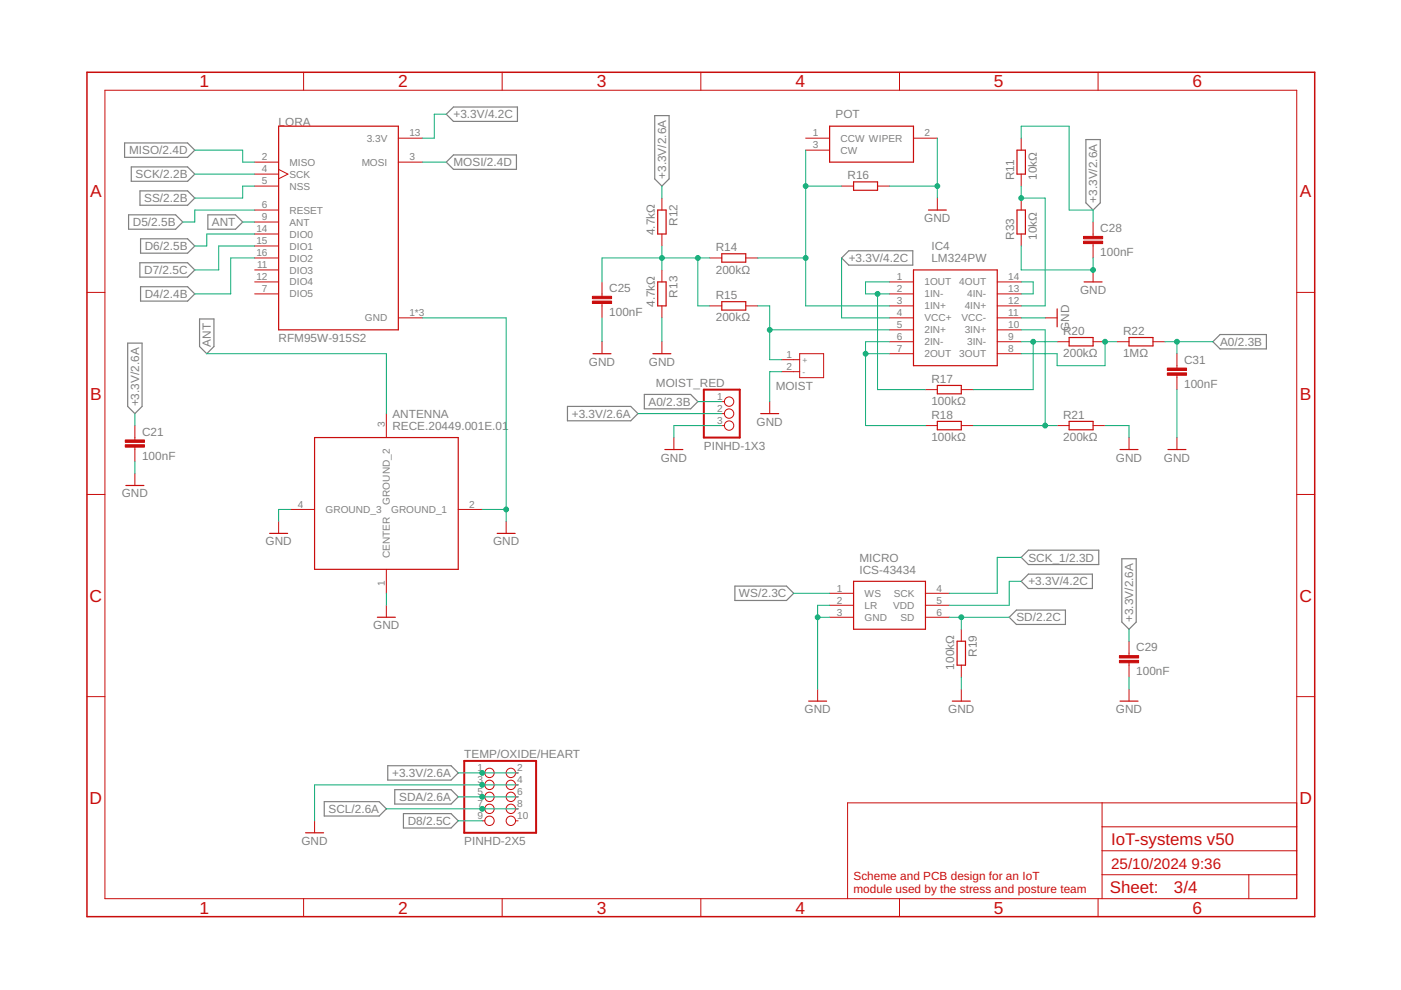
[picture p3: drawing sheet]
<svg xmlns="http://www.w3.org/2000/svg" width="297mm" height="210mm" viewBox="0 0 297 210" stroke-linecap="round" stroke-linejoin="round" font-family="sans-serif">
<g fill="none" stroke="#808080" stroke-width=".25">
<path d="M26.4 30.3h13.4l1.5 1.5-1.5 1.6h-13.4zM27.8 35.4h12l1.5 1.5-1.5 1.5h-12zM94.6 24.2l1.5-1.5h13.6v3h-13.6zM94.6 34.4l1.5-1.5h13.4v3h-13.4zM138.8 24.5h3.1v13.4l-1.6 1.6-1.5-1.6zM230.2 29.6h3.1v13.4l-1.5 1.5-1.6-1.5zM27.3 45.6h9.9l1.6 1.5-1.6 1.5h-9.9zM29.7 55.7h10.1l1.5 1.5-1.5 1.6h-10.1zM29.7 40.5h10.1l1.5 1.5-1.5 1.5h-10.1zM29.8 50.6h10l1.5 1.6-1.5 1.5h-10zM44.1 45.6h5.8l1.6 1.5-1.6 1.5h-5.8zM178.4 54.7l1.6-1.5h13.5v3h-13.5z"/>
<path d="M27.1 72.7h3v13.5l-1.5 1.5-1.5-1.5zM29.8 60.8h10l1.5 1.5-1.5 1.5h-10zM42.3 67.6h3.1v5.9l-1.6 1.5-1.5-1.5zM257.2 72.5l1.5-1.6h9.8v3.1h-9.8zM120.3 86.2h13.4l1.6 1.5-1.6 1.5h-13.4zM136.6 83.6h9.8l1.6 1.6-1.6 1.5h-9.8zM216.5 118.2l1.5-1.6h15v3.1h-15zM237.8 118.5h3.1v13.4l-1.5 1.5-1.6-1.5zM155.8 124.3h11l1.5 1.5-1.5 1.5h-11zM214 130.9l1.5-1.6h10.4v3.1h-10.4zM216.5 123.3l1.5-1.6h13.6v3.1h-13.6zM68.7 170h11.7l1.5 1.5-1.5 1.5h-11.7z"/>
<path d="M82.2 162.3h13.4l1.6 1.6-1.6 1.5h-13.4zM83.7 167.4h11.9l1.6 1.6-1.6 1.5h-11.9zM85.5 172.5h10.1l1.6 1.5-1.6 1.6h-10.1z"/>
</g>
<g fill="none" stroke="#c90d0c" stroke-width=".21">
<path d="M22.2 19.1h252.7v171.4h-252.7zM64.4 15.3v3.8M106.5 15.3v3.8M148.6 15.3v3.8M190.7 15.3v3.8M232.8 15.3v3.8M54 34.4h5.1M54 36.9h5.1M54 39.5h5.1M59.1 35.9l1.9 1-1.9 1M84.5 34.4h5M84.5 29.3h5"/>
<path d="M170.8 29.3h5.1M170.8 31.8h5.1M178.4 39.5h2.6M186.1 39.5h2.5M193.7 29.3h5M216.5 29.3v2.5M216.5 36.9v2.6M54 44.5h5.1M54 47.1h5.1M54 57.2h5.1M54 59.8h5.1M54 49.6h5.1"/>
<path d="M54 52.2h5.1M54 54.7h5.1M127.6 59.8v3M140.3 42v2.5M140.3 49.6v2.6M140.3 57.2v2.6M150.5 54.7h2.5M158.1 54.7h2.6M188.6 59.8h5.1M198.7 42v2.5M211.4 59.8h5.1M216.5 42v2.5"/>
<path d="M216.5 49.6v2.6M231.8 47.1v3M231.8 51.6v3.1M231.8 57.2v2.6M18.4 62h3.8M54 62.3h5.1M84.5 67.4h5M127.6 64.3v3.1M127.6 72.5v2.5M140.3 64.9v2.5M140.3 72.5v2.5M150.5 64.9h2.5"/>
<path d="M158.1 64.9h2.6M165.7 76.3h3.8M165.7 78.8h3.8M169.5 75h5.1v5.1h-5.1zM188.6 67.4h5.1M188.6 62.3h5.1M188.6 64.9h5.1M188.6 69.9h5.1M188.6 72.5h5.1M188.6 75h5.1M211.4 67.4h5.1M211.4 62.3h5.1"/>
<path d="M211.4 64.9h5.1M211.4 69.9h5.1M211.4 72.5h5.1M211.4 75h5.1M221.6 67.4h2.5M224.1 72.5h2.6M231.8 72.5h2.5M236.8 72.5h2.6M244.5 72.5h2.5M249.5 75v3M249.5 79.6v3M274.9 62h3.8"/>
<path d="M28.6 90.2v3.1M28.6 94.8v3.1M81.9 87.7v5.1M142.9 92.8v2.5M153 90.2h.6M153 85.2h.6M153 87.7h.6M163.2 85.2v2.5M196.2 82.6h2.5M196.2 90.2h2.5M203.8 82.6h2.6M203.8 90.2h2.6"/>
<path d="M224.1 90.2h2.6M231.8 90.2h2.5M239.4 92.8v2.5M249.5 92.8v2.5M18.4 104.8h3.8M28.6 100.4v2.5M59.1 110.6v2.5M61.6 108h5.1M97.2 108h5M107.3 110.6v2.5M274.9 104.8h3.8M81.9 120.7v5.1"/>
<path d="M81.9 128.3v2.6M175.9 125.8h5.1M175.9 128.3h5.1M175.9 130.9h5.1M196.2 125.8h5.1M196.2 128.3h5.1M196.2 130.9h5.1M203.8 133.4v2.6M239.4 136v3M18.4 147.7h3.8M173.4 146.1v2.6M203.8 141v2.6"/>
<path d="M203.8 146.1v2.6M239.4 140.5v3.1M239.4 146.1v2.6M274.9 147.7h3.8M66.7 174v2.6M102.2 163.9h.6M102.2 166.4h.6M102.2 169h.6M102.2 171.5h.6M102.2 174h.6M109.3 163.9h.6M109.3 166.4h.6"/>
<path d="M109.3 169h.6M109.3 171.5h.6M109.3 174h.6M233.7 170.2v20.3M233.7 175.3h41.2M274.9 170.2h-95.2v20.3M64.4 190.5v3.9M106.5 190.5v3.9M148.6 190.5v3.9M190.7 190.5v3.9M232.8 190.5v3.9M233.7 185.5h41.2"/>
<path d="M233.7 180.4h41.2M264.8 185.5v5"/>
<circle cx="154.6" cy="87.7" r=".99"/>
<circle cx="154.6" cy="90.2" r=".99"/>
<circle cx="154.6" cy="85.2" r=".99"/>
<circle cx="103.8" cy="169" r=".99"/>
<circle cx="103.8" cy="163.9" r=".99"/>
<circle cx="103.8" cy="166.4" r=".99"/>
<circle cx="103.8" cy="171.5" r=".99"/>
<circle cx="103.8" cy="174" r=".99"/>
<circle cx="108.3" cy="163.9" r=".99"/>
<circle cx="108.3" cy="169" r=".99"/>
<circle cx="108.3" cy="171.5" r=".99"/>
<circle cx="108.3" cy="166.4" r=".99"/>
<circle cx="108.3" cy="174" r=".99"/>
</g>
<path d="M18.4 15.3h260.3v179.1h-260.3z" fill="none" stroke="#c90d0c" stroke-width=".32"/>
<g fill="none" stroke="#c90d0c" stroke-width=".25">
<path d="M59.1 26.8h25.4v43.1h-25.4zM175.9 26.8h17.8v7.6h-17.8zM181 38.6h5.1v1.7h-5.1zM215.6 31.8h1.8v5.1h-1.8zM139.4 44.5h1.8v5.1h-1.8zM139.4 59.8h1.8v5.1h-1.8zM153 53.8h5.1v1.8h-5.1zM193.7 57.2h17.7v20.3h-17.7zM196.8 44.5h3.8M215.6 44.5h1.8v5.1h-1.8zM229.8 59.8h3.9M125.7 75h3.8"/>
<path d="M138.4 75h3.8M153 64h5.1v1.7h-5.1zM224.1 65.5v3.8M226.7 71.6h5.1v1.7h-5.1zM239.4 71.6h5.1v1.7h-5.1zM66.7 92.8h30.5v27.9h-30.5zM141 95.3h3.8M161.3 87.7h3.8M198.7 81.7h5.1v1.8h-5.1zM198.7 89.3h5.1v1.8h-5.1zM226.7 89.3h5.1v1.8h-5.1zM237.5 95.3h3.8"/>
<path d="M247.6 95.3h3.8M26.7 102.9h3.8M57.2 113.1h3.8M105.4 113.1h3.8M80 130.9h3.8M181 123.3h15.2v10.1h-15.2zM202.9 136h1.8v5h-1.8zM171.4 148.7h3.9M201.9 148.7h3.8M237.5 148.7h3.8M64.8 176.6h3.8"/>
</g>
<g fill="#c90d0c" stroke="#c90d0c" stroke-width=".21">
<path d="M26.6 94.3h4v.5h-4z"/>
<path d="M26.6 93.3h4v.5h-4z"/>
<path d="M125.6 63.8h4.1v.5h-4.1z"/>
<path d="M125.6 62.8h4.1v.5h-4.1z"/>
<path d="M247.5 79.1h4.1v.5h-4.1z"/>
<path d="M247.5 78h4.1v.5h-4.1z"/>
<path d="M229.7 51.1h4.1v.5h-4.1z"/>
<path d="M229.7 50.1h4.1v.5h-4.1z"/>
<path d="M237.3 140h4.1v.5h-4.1z"/>
<path d="M237.3 139h4.1v.5h-4.1z"/>
</g>
<path d="M149.2 82.6h7.6v10.2h-7.6zM98.4 161.3h15.3v15.3h-15.3z" fill="none" stroke="#c90d0c" stroke-width=".42"/>
<g fill="none" stroke="#0dab76" stroke-width=".21">
<path d="M41.3 31.8h10.2v2.6h2.5M41.3 36.9h12.7M54 39.5h-2.5v2.5h-10.2M89.5 34.4h5.1M94.6 24.2h-2.5v5.1h-2.6M140.3 39.5v2.5M170.8 39.5h7.6M170.8 31.8v33.1h17.8M188.6 39.5h10.1M198.7 29.3v12.7M216.5 29.3v-2.5h10.2v17.7h5.1v2.6M216.5 39.5v2.5h5.1v22.9h-5.1"/>
<path d="M51.5 47.1h2.5M54 44.5h-12.7v2.6h-2.5M54 49.6h-10.2v2.6h-2.5M54 52.2h-7.6v5h-5.1M54 54.7h-5.1v7.6h-7.6M140.3 52.2v5M148 54.7v10.2h2.5M150.5 54.7h-22.9v5.1M160.7 54.7h10.1M178.4 54.7v12.7h10.2M188.6 59.8h-5.1v2.5h5.1M216.5 52.2v5h15.3v-2.5"/>
<path d="M216.5 59.8h2.6v2.5h-2.6M43.8 75h38.1v12.7M89.5 67.4h17.8v43.2M127.6 67.4v5.1M140.3 67.4v5.1M160.7 64.9h2.5v11.4h2.5M163.2 69.9h25.4M165.7 78.8h-2.5v6.4M183.5 75h5.1M186.1 62.3v20.3h10.1M188.6 72.5h-5.1v17.7h12.7M216.5 67.4h5.1"/>
<path d="M216.5 69.9h5.1v20.3M216.5 72.5h7.6M219.1 72.5v10.1h-12.7M236.8 72.5h-2.5v5h-10.2v-2.5h-7.6M247 72.5h10.2M249.5 72.5v2.5M28.6 87.7v2.5M28.6 97.9v2.5M135.3 87.7h17.7M148 85.2h5M153 90.2h-10.1v2.6M206.4 90.2h17.7"/>
<path d="M234.3 90.2h5.1v2.6M249.5 82.6v10.2M61.6 108h-2.5v2.6M102.2 108h5.1M216.5 118.2h-5.1v7.6h-10.1M81.9 125.8v2.5M168.3 125.8h7.6M173.4 130.9h2.5M175.9 128.3h-2.5v17.8M201.3 130.9h12.7M203.8 130.9v2.5M216.5 123.3h-2.5v5h-12.7"/>
<path d="M239.4 133.4v2.6M203.8 143.6v2.5M239.4 143.6v2.5M81.9 171.5h28M97.2 163.9h12.7M97.2 169h12.7M97.2 174h5M109.9 166.4h-43.2v7.6"/>
</g>
<g fill="#0dab76" stroke="#0dab76" stroke-width=".21">
<circle cx="102.2" cy="163.9" r=".51"/>
<circle cx="107.3" cy="108" r=".51"/>
<circle cx="198.7" cy="39.5" r=".51"/>
<circle cx="231.8" cy="57.2" r=".51"/>
<circle cx="173.4" cy="130.9" r=".51"/>
<circle cx="102.2" cy="166.4" r=".51"/>
<circle cx="140.3" cy="54.7" r=".51"/>
<circle cx="148" cy="54.7" r=".51"/>
<circle cx="170.8" cy="39.5" r=".51"/>
<circle cx="170.8" cy="54.7" r=".51"/>
<circle cx="186.1" cy="62.3" r=".51"/>
<circle cx="163.2" cy="69.9" r=".51"/>
<circle cx="183.5" cy="75" r=".51"/>
<circle cx="219.1" cy="72.5" r=".51"/>
<circle cx="221.6" cy="90.2" r=".51"/>
<circle cx="234.3" cy="72.5" r=".51"/>
<circle cx="249.5" cy="72.5" r=".51"/>
<circle cx="203.8" cy="130.9" r=".51"/>
<circle cx="102.2" cy="169" r=".51"/>
<circle cx="102.2" cy="171.5" r=".51"/>
<circle cx="216.5" cy="42" r=".51"/>
</g>
<g font-size="3.7" fill="#c90d0c">
<text x="42.3" y="18.5">1</text>
<text x="84.4" y="18.5">2</text>
<text x="126.5" y="18.5">3</text>
<text x="168.6" y="18.5">4</text>
<text x="210.7" y="18.5">5</text>
<text x="252.9" y="18.5">6</text>
<text x="19.1" y="41.9">A</text>
<text x="275.6" y="41.9">A</text>
<text x="19.1" y="84.7">B</text>
<text x="275.6" y="84.7">B</text>
<text x="19" y="127.6">C</text>
<text x="275.5" y="127.6">C</text>
<text x="19" y="170.4">D</text>
<text x="275.5" y="170.4">D</text>
<text x="42.3" y="193.7">1</text>
<text x="84.4" y="193.7">2</text>
<text x="126.5" y="193.7">3</text>
<text x="168.6" y="193.7">4</text>
<text x="210.7" y="193.7">5</text>
<text x="252.9" y="193.7">6</text>
</g>
<g font-size="3.6" fill="#c90d0c">
<text x="235.6" y="179.1">IoT-systems v50</text>
<text x="235.3" y="189.4">Sheet:</text>
<text x="248.9" y="189.3">3/4</text>
</g>
<g font-size="3.2" fill="#c90d0c">
<text x="235.6" y="184.2">25/10/2024</text>
<text x="252.6" y="184.2">9:36</text>
</g>
<g font-size="2.5" fill="#808080">
<text x="59.1" y="26.8">LORA</text>
<text x="96.1" y="25.1">+3.3V/4.2C</text>
<text x="177.2" y="25.1">POT</text>
<text x="27.4" y="32.7">MISO/2.4D</text>
<text x="96.1" y="35.3">MOSI/2.4D</text>
<text x="28.8" y="37.8">SCK/2.2B</text>
<text x="141.2" y="37.9" transform="rotate(-90 141.2 37.9)">+3.3V/2.6A</text>
<text x="179.7" y="38">R16</text>
<text x="215" y="38.2" transform="rotate(-90 215 38.2)">R11</text>
<text x="219.8" y="38.2" transform="rotate(-90 219.8 38.2)">10kΩ</text>
<text x="28.2" y="48">D5/2.5B</text>
<text x="30.6" y="42.9">SS/2.2B</text>
<text x="44.9" y="48">ANT</text>
<text x="143.6" y="47.9" transform="rotate(-90 143.6 47.9)">R12</text>
<text x="196" y="47.1">GND</text>
<text x="232.6" y="43" transform="rotate(-90 232.6 43)">+3.3V/2.6A</text>
<text x="30.7" y="53">D6/2.5B</text>
<text x="138.8" y="49.9" transform="rotate(-90 138.8 49.9)">4.7kΩ</text>
<text x="151.8" y="53.2">R14</text>
<text x="197.5" y="53">IC4</text>
<text x="215" y="50.9" transform="rotate(-90 215 50.9)">R33</text>
<text x="219.8" y="50.9" transform="rotate(-90 219.8 50.9)">10kΩ</text>
<text x="233.3" y="49.2">C28</text>
<text x="30.6" y="58.1">D7/2.5C</text>
<text x="151.8" y="58">200kΩ</text>
<text x="180" y="55.6">+3.3V/4.2C</text>
<text x="197.5" y="55.6">LM324PW</text>
<text x="233.3" y="54.3">100nF</text>
<text x="30.7" y="63.2">D4/2.4B</text>
<text x="129.2" y="61.9">C25</text>
<text x="138.8" y="65.1" transform="rotate(-90 138.8 65.1)">4.7kΩ</text>
<text x="143.6" y="63.1" transform="rotate(-90 143.6 63.1)">R13</text>
<text x="151.8" y="63.3">R15</text>
<text x="229" y="62.3">GND</text>
<text x="129.2" y="67">100nF</text>
<text x="151.8" y="68.1">200kΩ</text>
<text x="225.4" y="71">R20</text>
<text x="226.7" y="70.2" transform="rotate(-90 226.7 70.2)">GND</text>
<text x="238.1" y="71">R22</text>
<text x="44.7" y="73.5" transform="rotate(-90 44.7 73.5)">ANT</text>
<text x="59.1" y="72.5">RFM95W-915S2</text>
<text x="124.9" y="77.5">GND</text>
<text x="137.6" y="77.5">GND</text>
<text x="225.4" y="75.8">200kΩ</text>
<text x="238.1" y="75.8">1MΩ</text>
<text x="251.1" y="77.2">C31</text>
<text x="258.7" y="73.4">A0/2.3B</text>
<text x="139.1" y="82">MOIST_RED</text>
<text x="164.5" y="82.6">MOIST</text>
<text x="197.5" y="81.1">R17</text>
<text x="251.1" y="82.2">100nF</text>
<text x="29.5" y="86.2" transform="rotate(-90 29.5 86.2)">+3.3V/2.6A</text>
<text x="83.2" y="88.6">ANTENNA</text>
<text x="121.2" y="88.6">+3.3V/2.6A</text>
<text x="137.5" y="86">A0/2.3B</text>
<text x="197.5" y="85.9">100kΩ</text>
<text x="197.5" y="88.7">R18</text>
<text x="225.4" y="88.7">R21</text>
<text x="30.1" y="92.4">C21</text>
<text x="83.2" y="91.1">RECE.20449.001E.01</text>
<text x="149.2" y="95.3">PINHD-1X3</text>
<text x="160.4" y="90.2">GND</text>
<text x="197.5" y="93.5">100kΩ</text>
<text x="225.4" y="93.5">200kΩ</text>
<text x="30.1" y="97.5">100nF</text>
<text x="140.1" y="97.9">GND</text>
<text x="236.6" y="97.9">GND</text>
<text x="246.8" y="97.9">GND</text>
<text x="25.8" y="105.5">GND</text>
<text x="56.3" y="115.6">GND</text>
<text x="104.5" y="115.6">GND</text>
<text x="182.2" y="119.1">MICRO</text>
<text x="218" y="119.1">SCK_1/2.3D</text>
<text x="182.2" y="121.6">ICS-43434</text>
<text x="218" y="124.1">+3.3V/4.2C</text>
<text x="156.7" y="126.7">WS/2.3C</text>
<text x="215.5" y="131.8">SD/2.2C</text>
<text x="240.3" y="131.9" transform="rotate(-90 240.3 131.9)">+3.3V/2.6A</text>
<text x="79.2" y="133.4">GND</text>
<text x="202.3" y="142" transform="rotate(-90 202.3 142)">100kΩ</text>
<text x="207.1" y="139.3" transform="rotate(-90 207.1 139.3)">R19</text>
<text x="240.9" y="143.2">100nF</text>
<text x="240.9" y="138.1">C29</text>
<text x="170.6" y="151.2">GND</text>
<text x="201.1" y="151.2">GND</text>
<text x="236.6" y="151.2">GND</text>
<text x="98.4" y="160.7">TEMP/OXIDE/HEART</text>
<text x="83.2" y="164.8">+3.3V/2.6A</text>
<text x="69.7" y="172.4">SCL/2.6A</text>
<text x="84.6" y="169.8">SDA/2.6A</text>
<text x="63.9" y="179.1">GND</text>
<text x="86.5" y="174.9">D8/2.5C</text>
<text x="98.4" y="179.1">PINHD-2X5</text>
</g>
<g font-size="2.5" fill="#c90d0c">
<text x="181" y="186.6">Scheme and PCB design for an IoT</text>
<text x="181" y="189.3">module used by the stress and posture team</text>
</g>
<g font-size="2.1" fill="#808080">
<text x="86.8" y="28.9">13</text>
<text x="172.4" y="28.9">1</text>
<text x="196" y="28.9">2</text>
<text x="55.5" y="34">2</text>
<text x="61.4" y="35.1">MISO</text>
<text x="76.7" y="35.1">MOSI</text>
<text x="77.7" y="30.1">3.3V</text>
<text x="86.8" y="34">3</text>
<text x="172.4" y="31.5">3</text>
<text x="178.2" y="30.1">CCW WIPER</text>
<text x="178.2" y="32.6">CW</text>
<text x="55.5" y="36.6">4</text>
<text x="55.5" y="39.1">5</text>
<text x="61.4" y="37.7">SCK</text>
<text x="61.4" y="40.2">NSS</text>
<text x="55.5" y="44.2">6</text>
<text x="55.5" y="46.7">9</text>
<text x="61.4" y="45.3">RESET</text>
<text x="61.4" y="47.8">ANT</text>
<text x="54.4" y="49.3">14</text>
<text x="54.4" y="51.8">15</text>
<text x="61.4" y="50.4">DIO0</text>
<text x="61.4" y="52.9">DIO1</text>
<text x="54.4" y="59.4">12</text>
<text x="54.4" y="54.3">16</text>
<text x="54.5" y="56.9">11</text>
<text x="61.4" y="58">DIO3</text>
<text x="61.4" y="55.4">DIO2</text>
<text x="190.1" y="59.4">1</text>
<text x="213.8" y="59.4">14</text>
<text x="55.5" y="62">7</text>
<text x="61.4" y="63.1">DIO5</text>
<text x="61.4" y="60.5">DIO4</text>
<text x="190.1" y="62">2</text>
<text x="190.1" y="64.5">3</text>
<text x="196" y="60.5">1OUT</text>
<text x="196" y="63.1">1IN-</text>
<text x="196" y="65.6">1IN+</text>
<text x="203.4" y="60.5">4OUT</text>
<text x="204.5" y="65.6">4IN+</text>
<text x="205.1" y="63.1">4IN-</text>
<text x="213.8" y="62">13</text>
<text x="213.8" y="64.5">12</text>
<text x="77.4" y="68.1">GND</text>
<text x="86.8" y="67">1*3</text>
<text x="190.1" y="67">4</text>
<text x="190.1" y="69.6">5</text>
<text x="196" y="68.1">VCC+</text>
<text x="196" y="70.7">2IN+</text>
<text x="203.9" y="68.1">VCC-</text>
<text x="204.5" y="70.7">3IN+</text>
<text x="213.8" y="67">11</text>
<text x="213.8" y="69.6">10</text>
<text x="166.7" y="75.9">1</text>
<text x="190.1" y="72.1">6</text>
<text x="190.1" y="74.6">7</text>
<text x="196" y="73.2">2IN-</text>
<text x="196" y="75.8">2OUT</text>
<text x="203.4" y="75.8">3OUT</text>
<text x="205.1" y="73.2">3IN-</text>
<text x="213.8" y="72.1">9</text>
<text x="213.8" y="74.6">8</text>
<text x="166.7" y="78.5">2</text>
<text x="152.1" y="84.8">1</text>
<text x="152.1" y="87.3">2</text>
<text x="152.1" y="89.9">3</text>
<text x="81.6" y="90.4" transform="rotate(-90 81.6 90.4)">3</text>
<text x="63.2" y="107.7">4</text>
<text x="82.7" y="107" transform="rotate(-90 82.7 107)">GROUND_2</text>
<text x="99.5" y="107.7">2</text>
<text x="69" y="108.8">GROUND_3</text>
<text x="82.9" y="108.8">GROUND_1</text>
<text x="82.7" y="118.4" transform="rotate(-90 82.7 118.4)">CENTER</text>
<text x="81.6" y="124.2" transform="rotate(-90 81.6 124.2)">1</text>
<text x="177.4" y="125.4">1</text>
<text x="198.5" y="125.4">4</text>
<text x="177.4" y="128">2</text>
<text x="177.4" y="130.5">3</text>
<text x="183.3" y="126.6">WS</text>
<text x="183.3" y="129.1">LR</text>
<text x="183.3" y="131.6">GND</text>
<text x="189.4" y="129.1">VDD</text>
<text x="189.5" y="126.6">SCK</text>
<text x="190.9" y="131.6">SD</text>
<text x="198.5" y="128">5</text>
<text x="198.5" y="130.5">6</text>
<text x="101.3" y="163.5">1</text>
<text x="101.3" y="166.1">3</text>
<text x="109.7" y="163.5">2</text>
<text x="109.7" y="166.1">4</text>
<text x="101.3" y="168.6">5</text>
<text x="101.3" y="171.1">7</text>
<text x="101.3" y="173.7">9</text>
<text x="109.7" y="168.6">6</text>
<text x="109.7" y="171.1">8</text>
<text x="109.7" y="173.7">10</text>
</g>
<g font-size="1.8" fill="#808080">
<text x="170.2" y="76.9">+</text>
<text x="170.2" y="79.4">-</text>
</g>
</svg>
